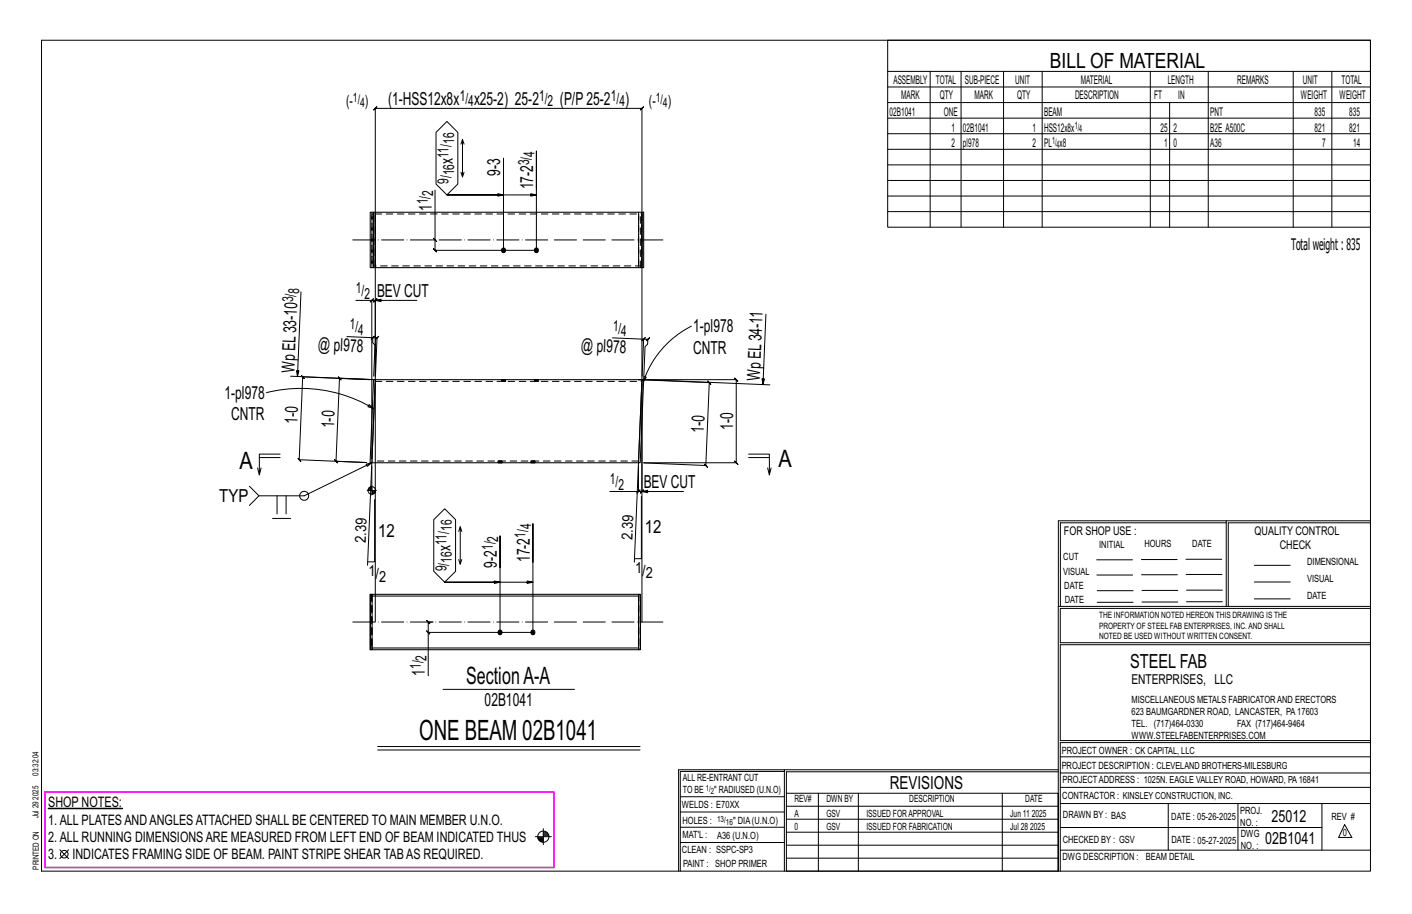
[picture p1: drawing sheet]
<svg xmlns="http://www.w3.org/2000/svg" width="432mm" height="279mm" viewBox="0 0 432 279" stroke-linecap="round" stroke-linejoin="round" font-family="sans-serif">
<g fill="#000" stroke="#000" stroke-width=".31">
<path d="M14.7 247.1h22.8v.1h-22.8z"/>
<circle cx="153.9" cy="76.5" r=".68"/>
<circle cx="164" cy="76.5" r=".68"/>
<circle cx="152.9" cy="193.3" r=".68"/>
<circle cx="162.9" cy="193.3" r=".68"/>
</g>
<g fill="none" stroke="#000" stroke-width=".31">
<path d="M12.7 12.3h406.4v254h-406.4zM271.5 12.3h147.6v57.2h-147.6zM271.5 21.8h147.6M271.5 26.6h147.6M271.5 31.4h147.6M271.5 36.1h147.6M284.5 21.8v47.7M293.9 21.8v47.7M306.9 21.8v47.7M318.7 21.8v47.7M351.8 21.8v47.7M357.7 31.4v38.1"/>
<path d="M369.5 21.8v47.7M395.5 21.8v47.7M407.3 21.8v47.7M133 58.1v15.2h-.6M133.3 40.5l3.4-3.4 3.3 3.4v15.8l-3.3 3.3-3.4-3.3zM141 52.6l.4 1.5 .5-1.5M141 44.1l.4-1.5v11.5M141.4 42.6l.5 1.5M154 59.6l-1.8-.4v.8l1.8-.4h-17.3h27.3l-1.7 .4v-.8l1.7 .4M154 48.4v28.1M164 57.9v-11.7v30.3h-31l.5 .5-1-1 .5 .5v-3.2M271.5 40.9h147.6"/>
<path d="M271.5 45.6h147.6M271.5 50.4h147.6M271.5 55.2h147.6M271.5 59.9h147.6M132.5 72.8l1 1zM271.5 64.7h147.6M92 89.2l-1 25.9-.3-1.8 .7 .1-.4 1.7M108.8 91.8h4.9v48.5M113.2 92.3l1-1zM113.7 91.8l2.8 .4v-.7l-1.7 .3h12.7M114.3 92.3l1-1zM114.8 91.8v23.2"/>
<path d="M211.4 99.7a29.5 29.5 0 0 0-14.7 17.1M234.2 96.1l-.9 21.5-.3-1.8h.8l-.5 1.8M88.9 115l25.9 1.1M106.1 102.9l7.9 .3v1.5l.7 .8-.4 9.5M113.5 103.7l1-.9zM113.7 116l-9.9-.4-.5-.5 1 1-.5-.5-1 25.4-.5-.5 .9 1-.4-.5 9.3 .4-20.6-.9 .5 .6-1-1.1 .5 .5 1.1-25.3 .4 .5-.9-1 .5 .5 20.6 .9M114 103.2l1.3 .1-.5 .5 1-1-.5 .5-.5 11.7M187.3 103.3l9.5 .4-.4 11.3M196.3 104.2l1-1zM196.3 116.1l39.1 1.6M196.3 117.2v33.1l.5-.5-1 1 .5-.5h-1M196.8 103.7h1.3l-.5 .5 1-.9-.5 .4-.1 1.5-.7 .8-.4 9"/>
<path d="M196.9 115.1l.7 .2-.9 1.5zM79.3 139.9h6.4M81.5 120a43.2 43.2 0 0 1 32.7 4.9M85.7 138.8h-6.4v6.4l.5-2.2M112.9 123.7l1.3 1.2-1.7-.6zM228.9 138.8h6.4v6.4l.5-2.2M228.9 139.9h6.4M76.3 148.6l2.9 3h13.8l20.7-10.1-1.3 31.3M78.8 143l.5 2.2M79.2 151.6l-2.9 2.9M83.3 158.5h5.6M84.7 151.6v5.5"/>
<path d="M87.5 151.6v5.5M112 141.9l1.7-.4-1.4 1.1zM112.3 149.9h2.8M112.6 149.4v.5M112.9 149.1v.8M113.1 149v.9M113.3 148.8v1.1M113.5 148.8v1.1M113.7 142.5v8.8M113.9 149.9v1.2M114.1 149.9v1.1M114.3 149.9v1"/>
<path d="M114.6 149.9v.8M114.6 152.7v19h-2.2M114.8 149.9v.5M132.6 158.9l3.4-3.4 3.3 3.4v15.7l-3.3 3.4-3.4-3.4zM195.3 142.5v7.8h-8.8M195.3 141.5l-1.3 30.3M195.8 149.8l-1 1zM196.1 151.8v19h-2.1M196.3 150.3l1.8 .3v-.7l-1.8 .4h12.7M196.8 141.5h28.3l.5 .5-1-1 .5 .5v-25.4l.5 .5-1-1 .5 .5h-29.8l21.6 .9-.5-.6 1 1.1-.5-.5-1.1 25.3-.4-.5 .9 1-.5-.5-19-.8M234.8 143l.5 2.2M375 159.8h-50.7v25.6"/>
<path d="M375 159.2h-51.3l-.1 107.1M419.1 159.2h-44.1v26.2M419.1 159.8h-43.5v25.6M140.3 171l.4 1.5 .5-1.5M140.7 161l-.4 1.5M141.2 162.5l-.5-1.5v11.5M152.9 173.5v-9.7v29.5M152.9 178l-1.7-.4v.7l1.7-.3h-16.9h27l-1.8 .3v-.7l1.8 .4M163 171.8v-11.7v33.2h-32v13.3M335.4 171.1h10.9M335.4 175.8h11M349 171h11"/>
<path d="M349.1 175.7h11M362.7 171h10.9M362.7 175.6h11M383.6 172.8h11M383.6 177.9h11M114.8 190.1v-157l-.5 .5 1-1-.5 .5h81.5l-.5 .5 1-1-.5 .5v157M130.5 192.8l1 1zM132.4 190.1h-1.4l-.5-.5 1 1-.5-.5v3.2M323.7 185.4h95.4M335.5 184.1h11M335.5 180.6h11M349.2 184h11"/>
<path d="M349.2 180.5h11M362.9 180.4h10.9M362.9 184h10.9M383.6 183.1h11M419.1 186h-94.9v10.5h94.9M419.1 197.1h-94.9v29.3h94.9v.6h-94.9v39.3M135.5 210.7h40.2M115.5 228.2h80.2M115.5 229.3h80.2M239.9 235.8h-31.9v30.5M239.9 235.3h-32.4v31M323.6 235.3h-83.7v31"/>
<path d="M323.6 235.9h-83.1v6.6M324.2 236.3h94.9M324.2 231.4h94.9M18.3 259.8l2.7 2.7M21 259.8l-2.7 2.7M163.7 255.8h4.9M164.5 256.1h1.6M164.5 256.3h1.6M164.6 256.6h1.5M164.9 256.9h1.2M165.2 257.2h.9M166.1 253.3v4.9"/>
<path d="M166.1 254.3h1M166.1 254.6h1.3M166.1 255.5h1.7M166.1 255.2h1.7M166.1 254.9h1.5M208 252.9h31.9M208 257.5h31.9M208 243.6h31.9M208 248.2h31.9M240.5 242.5h83.1v23.8h-83.1zM240.5 258.4h83.1M240.5 254.4h83.1"/>
<path d="M240.5 250.4h83.1M240.5 246.5h83.1M250.3 242.5v23.8M262.5 242.5v23.8M306.5 242.5v23.8M324.2 253h80.1M324.2 245.6h94.9M324.2 259.9h94.9M324.2 240.7h94.9M357.3 245.6v14.3M378.6 245.6v14.3M404.3 245.6v14.3"/>
<path d="M411.2 252.1l2.2 3.9h-4zM240.5 262.3h83.1"/>
<circle cx="93" cy="151.6" r="1.38"/>
<circle cx="113.7" cy="149.9" r="1.16"/>
<circle cx="166.1" cy="255.8" r="1.71"/>
<circle cx="19.6" cy="261.1" r="1.17"/>
</g>
<path d="M13.7 242.1h155.8v23.1h-155.8z" fill="none" stroke="#f0f" stroke-width=".5"/>
<g fill="none" stroke="#000" stroke-width=".32">
<path d="M114.2 64.9h82.1v16.9h.5v-16.9h-.5M114.8 65.9h.1M114.8 64.9v16.9M196.3 64.9v16.9M114.2 81.8h-1v-16.9h1v16.9h82.1M114.8 80.8v.1M114.7 117.1l-1 23.3M196.3 117.1l-1 23.3M196.3 116.1h.5l-1 25.4-.5-.1zM196.3 116.1h-82.1l-1 25.3 .5 .1 1.1-25.4M195.3 141.4l-81.6 .1M113.2 181.7h.6v16.9h-.6z"/>
<path d="M113.3 181.7v16.9M113.8 181.7h81.5v.5h-81.5zM113.8 198.1h81.5v.5h-81.5zM195.3 182.2v15.9M195.3 181.7h.6v16.9h-.6z"/>
</g>
<g fill="none" stroke="#000" stroke-width=".31" stroke-dasharray="2 1.4">
<path d="M113.7 64.9v16.9zM113.7 65.4h1l.1 .5-.1 15.4h-1zM114.7 64.9l.1 .9M114.7 65.4h81.6M195.3 65.4v15.9M195.3 64.9v16.9zM196.3 65.4v15.8M196.3 65.9h.1M114.8 80.9l-.1 .9M195.8 81.8v-16.9M196.3 81.2l-81.6 .1M114.7 116.6h81.6"/>
<path d="M153.4 116.1v.5zM153.4 116.1h.2M153.8 116.1h-.2l-.2 .5M153.8 116.6h.2v-.5h-.2v.5h-.2M154 116.1h.2v.5h-.2M154.2 116.1h.2v.5h-.2M154.4 116.1v.5M154.5 116.1v.5M163.4 116.1l.1 .5zM163.5 116.1h.1M163.8 116.1h-.2l-.1 .5M163.8 116.6h.2v-.5h-.2v.5h-.2"/>
<path d="M164 116.1h.3v.5h-.3M164.3 116.1h.2v.5h-.2M164.5 116.1v.5M164.6 116.1v.5M152.4 141.5v-.6M152.5 141.5v-.6M152.7 141.5h-.2v-.6h.2M152.9 141.5h-.2v-.6h.2M153.1 141.5h.2l.2-.6M153.1 140.9h-.2v.6h.2v-.6h.2M153.5 140.9v.6zM153.5 141.5h-.2"/>
<path d="M162.4 141.5v-.6M162.6 141.5v-.6M162.7 141.5h-.1v-.6h.1M163 141.5h-.3v-.6h.3M163.2 141.5h.2l.1-.6M163.2 140.9h-.2v.6h.2v-.6h.2M163.5 140.9l.1 .6zM163.5 141.5h-.1M195.3 140.9h-81.6M113.7 181.7v16.9M113.7 197.6l.1-15.4M113.8 198.1l-.1-.5"/>
<path d="M195.3 197.6v1M195.3 181.7v16.9M195.3 181.7v15.9M195.8 181.7v16.9"/>
</g>
<path d="M107.9 73.3h95.8M107.9 190.1h95.8" fill="none" stroke="#000" stroke-width=".31" stroke-dasharray="6.8 1 0 1"/>
<text font-size="8.6" x="128.2" y="226.2">ONE BEAM 02B1041</text>
<g font-size="7.3">
<text x="73.2" y="143.2">A</text>
<text x="238.1" y="142.7">A</text>
<text x="142.6" y="209">SectionA-A</text>
</g>
<text font-size="6.4" x="321.1" y="20.7">BILL OF MATERIAL</text>
<text font-size="5.9" x="345.6" y="204.1">STEEL FAB</text>
<g font-size="5.5">
<text x="118.7" y="32.1">(1-HSS12x8x</text>
<text x="145" y="32.1">x25-2) 25-2</text>
<text x="171.2" y="32.1">(P/P25-2</text>
<text x="191.2" y="32.1">)</text>
<text x="138.4" y="50.2" transform="rotate(-90 138.4 50.2)">x</text>
<text x="153" y="53.7" transform="rotate(-90 153 53.7)">9-3</text>
<text x="163" y="57.9" transform="rotate(-90 163 57.9)">17-2</text>
<text x="132" y="64.5" transform="rotate(-90 132 64.5)">1</text>
<text x="115.3" y="90.8">BEV CUT</text>
<text x="212" y="101.6">1-pl978</text>
<text x="97.2" y="107.1" transform="rotate(2 97.2 107.1)">@pl978</text>
<text x="177.7" y="107.4" transform="rotate(2 177.7 107.4)">@pl978</text>
<text x="90" y="114" transform="rotate(-88 90 114)">WpEL33-10</text>
<text x="212" y="108.2">CNTR</text>
<text x="232.4" y="116.5" transform="rotate(-88 232.4 116.5)">WpEL34-11</text>
<text x="68.7" y="121.9">1-pl978</text>
<text x="70.7" y="128.5">CNTR</text>
<text x="91" y="129.6" transform="rotate(-88 91 129.6)">1-0</text>
<text x="102.2" y="130.9" transform="rotate(-88 102.2 130.9)">1-0</text>
<text x="224.2" y="131.4" transform="rotate(-90 224.2 131.4)">1-0</text>
<text x="215.3" y="132.3" transform="rotate(-88 215.3 132.3)">1-0</text>
<text x="196.8" y="149.3">BEV CUT</text>
<text x="67" y="153.3">TYP</text>
<text x="115.6" y="164">12</text>
<text x="197.2" y="163">12</text>
<text x="137.8" y="168.5" transform="rotate(-90 137.8 168.5)">x</text>
<text x="151.9" y="173.5" transform="rotate(-90 151.9 173.5)">9-2</text>
<text x="162" y="171.8" transform="rotate(-90 162 171.8)">17-2</text>
<text x="130" y="206.6" transform="rotate(-90 130 206.6)">1</text>
<text x="148.2" y="215.7">02B1041</text>
<text x="272.2" y="241.1">REVISIONS</text>
</g>
<g font-size="5.1">
<text x="388.9" y="251.3">25012</text>
<text x="386.9" y="258.1">02B1041</text>
</g>
<text font-size="4.9" x="394.8" y="76.4">Totalweight : 835</text>
<g font-size="4.7">
<text x="105.8" y="32.3">(-</text>
<text x="111.6" y="32.3">)</text>
<text x="140.6" y="30.9">1/</text>
<text x="143.2" y="32.6">4</text>
<text x="164.8" y="30.9">1/</text>
<text x="167.4" y="32.6">2</text>
<text x="186.8" y="30.9">1/</text>
<text x="189.4" y="32.6">4</text>
<text x="198.4" y="32.3">(-</text>
<text x="204.2" y="32.3">)</text>
<text x="138.9" y="44" transform="rotate(-90 138.9 44)">16</text>
<text x="163.5" y="47.9" transform="rotate(-90 163.5 47.9)">4</text>
<text x="137.2" y="48.3" transform="rotate(-90 137.2 48.3)">11/</text>
<text x="138.9" y="53.6" transform="rotate(-90 138.9 53.6)">16</text>
<text x="161.8" y="50.5" transform="rotate(-90 161.8 50.5)">3/</text>
<text x="132.5" y="59.8" transform="rotate(-90 132.5 59.8)">2</text>
<text x="137.2" y="56.3" transform="rotate(-90 137.2 56.3)">9/</text>
<text x="130.8" y="62.5" transform="rotate(-90 130.8 62.5)">1/</text>
<text x="91.4" y="89.9" transform="rotate(-88 91.4 89.9)">8</text>
<text x="108.8" y="89.6">1/</text>
<text x="89.7" y="92.4" transform="rotate(-88 89.7 92.4)">3/</text>
<text x="111.4" y="91.3">2</text>
<text x="106.9" y="100.7" transform="rotate(2 106.9 100.7)">1/</text>
<text x="187.4" y="101" transform="rotate(2 187.4 101)">1/</text>
<text x="109.5" y="102.5" transform="rotate(2 109.5 102.5)">4</text>
<text x="189.9" y="102.8" transform="rotate(2 189.9 102.8)">4</text>
<text x="186.5" y="148">1/</text>
<text x="189.1" y="149.7">2</text>
<text x="162.4" y="161.8" transform="rotate(-90 162.4 161.8)">4</text>
<text x="111.8" y="166" transform="rotate(-88 111.8 166)">2.39</text>
<text x="136.5" y="166.7" transform="rotate(-90 136.5 166.7)">11/</text>
<text x="138.2" y="162.3" transform="rotate(-90 138.2 162.3)">16</text>
<text x="152.3" y="165.6" transform="rotate(-90 152.3 165.6)">2</text>
<text x="160.7" y="164.5" transform="rotate(-90 160.7 164.5)">1/</text>
<text x="193.4" y="165" transform="rotate(-88 193.4 165)">2.39</text>
<text x="138.2" y="172" transform="rotate(-90 138.2 172)">16</text>
<text x="150.7" y="168.2" transform="rotate(-90 150.7 168.2)">1/</text>
<text x="112.7" y="176.1">1</text>
<text x="114.8" y="176.9">/</text>
<text x="115.9" y="177.8">2</text>
<text x="136.5" y="174.6" transform="rotate(-90 136.5 174.6)">9/</text>
<text x="194.2" y="175.1">1</text>
<text x="196.4" y="176">/</text>
<text x="197.5" y="176.8">2</text>
<text x="130.4" y="201.9" transform="rotate(-90 130.4 201.9)">2</text>
<text x="128.7" y="204.5" transform="rotate(-90 128.7 204.5)">1/</text>
</g>
<g font-size="4.4">
<text x="14.7" y="246.8">SHOP NOTES:</text>
<text x="14.7" y="257.3">2.ALL RUNNING DIMENSIONSARE MEASURED FROM LEFT END OF BEAM INDICATED THUS</text>
<text x="14.7" y="252.1">1.ALL PLATESANDANGLESATTACHED SHALL BE CENTERED TO MAIN MEMBER U.N.O.</text>
<text x="14.7" y="262.5">3.</text>
<text x="22.2" y="262.5">INDICATES FRAMING SIDE OF BEAM. PAINT STRIPE SHEAR TABAS REQUIRED.</text>
</g>
<text font-size="4.2" x="346" y="209.1">ENTERPRISES, LLC</text>
<g font-size="4">
<text x="107.9" y="31.2">1/</text>
<text x="110.1" y="32.6">4</text>
<text x="200.5" y="31.2">1/</text>
<text x="202.7" y="32.6">4</text>
</g>
<g font-size="3.7">
<text x="273.2" y="25.6">ASSEMBLY</text>
<text x="286.2" y="25.6">TOTAL</text>
<text x="295.1" y="25.6">SUB-PIECE</text>
<text x="310.4" y="25.6">UNIT</text>
<text x="330.5" y="25.6">MATERIAL</text>
<text x="357.1" y="25.6">LENGTH</text>
<text x="378.3" y="25.6">REMARKS</text>
<text x="398.4" y="25.6">UNIT</text>
<text x="410.2" y="25.6">TOTAL</text>
<text x="272.1" y="35.5">02B1041</text>
<text x="275.6" y="30.4">MARK</text>
<text x="287.4" y="30.4">QTY</text>
<text x="288.6" y="35.5">ONE</text>
<text x="298" y="30.4">MARK</text>
<text x="311" y="30.4">QTY</text>
<text x="319.3" y="35.5">BEAM</text>
<text x="328.7" y="30.4">DESCRIPTION</text>
<text x="353" y="30.4">FT</text>
<text x="360.3" y="30.4">IN</text>
<text x="370.1" y="35.5">PNT</text>
<text x="397.8" y="30.4">WEIGHT</text>
<text x="402" y="35.5">835</text>
<text x="409.6" y="30.4">WEIGHT</text>
<text x="412.6" y="35.5">835</text>
<text x="290.9" y="40.2">1</text>
<text x="294.5" y="40.2">02B1041</text>
<text x="315.8" y="40.2">1</text>
<text x="319.3" y="40.2">HSS12x8x</text>
<text x="354.9" y="40.2">25</text>
<text x="358.9" y="40.2">2</text>
<text x="370.1" y="40.2">B2E A500C</text>
<text x="402" y="40.2">821</text>
<text x="412.6" y="40.2">821</text>
<text x="290.9" y="45">2</text>
<text x="294.5" y="45">pl978</text>
<text x="315.8" y="45">2</text>
<text x="319.3" y="45">PL x8</text>
<text x="356" y="45">1</text>
<text x="358.9" y="45">0</text>
<text x="370.1" y="45">A36</text>
<text x="404.3" y="45">7</text>
<text x="413.8" y="45">14</text>
<text x="325.3" y="163.4">FOR SHOP USE :</text>
<text x="383.7" y="163.4">QUALITY CONTROL</text>
<text x="391.4" y="167.8">CHECK</text>
</g>
<g font-size="3.1">
<text x="328.6" y="39.4">1/</text>
<text x="330" y="40.5">4</text>
<text x="321.7" y="44.1">1/</text>
<text x="323.1" y="45.3">4</text>
<text x="336.2" y="167.4">INITIAL</text>
<text x="350" y="167.1">HOURS</text>
<text x="364.6" y="167.2">DATE</text>
<text x="325.2" y="171.3">CUT</text>
<text x="399.8" y="172.8">DIMENSIONAL</text>
<text x="325.1" y="175.8">VISUAL</text>
<text x="399.8" y="177.9">VISUAL</text>
<text x="325.5" y="180">DATE</text>
<text x="325.7" y="184.4">DATE</text>
<text x="399.8" y="183.1">DATE</text>
<text x="346" y="215">MISCELLANEOUS METALS FABRICATORAND ERECTORS</text>
<text x="346" y="218.6">623 BAUMGARDNER ROAD, LANCASTER, PA17603</text>
<text x="346" y="225.8">WWW.STEELFABENTERPRISES.COM</text>
<text x="346" y="222.2">TEL. (717)464-0330</text>
<text x="378.3" y="222.2">FAX (717)464-9464</text>
<text x="324.7" y="230.5">PROJECT OWNER : CK CAPITAL, LLC</text>
<text x="208.8" y="238.8">ALL RE-ENTRANT CUT</text>
<text x="324.7" y="235.1">PROJECT DESCRIPTION : CLEVELAND BROTHERS-MILESBURG</text>
<text x="324.9" y="239.5">PROJECTADDRESS : 1025N. EAGLE VALLEY ROAD, HOWARD, PA16841</text>
<text x="208.8" y="242.5">TO BE</text>
<text x="218.4" y="242.5">&quot; RADIUSED (U.N.O)</text>
<text x="242.9" y="245.3">REV#</text>
<text x="252.7" y="245.3">DWN BY</text>
<text x="278.1" y="245.3">DESCRIPTION</text>
<text x="313.5" y="245.3">DATE</text>
<text x="324.9" y="244.2">CONTRACTOR : KINSLEY CONSTRUCTION, INC.</text>
<text x="208.5" y="247">WELDS : E70XX</text>
<text x="208.7" y="251.7">HOLES :</text>
<text x="224.2" y="251.8">&quot; DIA(U.N.O)</text>
<text x="242.9" y="249.9">A</text>
<text x="252.7" y="249.9">GSV</text>
<text x="264.9" y="249.9">ISSUED FORAPPROVAL</text>
<text x="309" y="249.9">Jun 11</text>
<text x="315.5" y="249.9">2025</text>
<text x="325.1" y="250">DRAWN BY : BAS</text>
<text x="358.2" y="250.5">DATE : 05-26-2025</text>
<text x="379.3" y="248.9">PROJ.</text>
<text x="407.2" y="250.5">REV #</text>
<text x="208.7" y="256.3">MAT'L :</text>
<text x="219.3" y="256.4">A36 (U.N.O)</text>
<text x="242.9" y="253.8">0</text>
<text x="252.7" y="253.8">GSV</text>
<text x="264.9" y="253.8">ISSUED FOR FABRICATION</text>
<text x="309" y="253.8">Jul 28</text>
<text x="315" y="253.8">2025</text>
<text x="325" y="257.6">CHECKED BY : GSV</text>
<text x="358.3" y="257.7">DATE : 05-27-2025</text>
<text x="379.3" y="252.5">NO. :</text>
<text x="379.5" y="255.9">DWG</text>
<text x="410.6" y="255.5">0</text>
<text x="208.6" y="260.7">CLEAN : SSPC-SP3</text>
<text x="324.9" y="262.9">DWG DESCRIPTION :</text>
<text x="350.4" y="263">BEAM DETAIL</text>
<text x="379.5" y="259.5">NO. :</text>
<text x="208.9" y="265">PAINT : SHOP PRIMER</text>
</g>
<g font-size="2.7">
<text x="336.1" y="189">THE INFORMATION NOTED HEREON THIS DRAWING IS THE</text>
<text x="336.1" y="195.4">NOTED BE USED WITHOUT WRITTEN CONSENT.</text>
<text x="336.1" y="192.2">PROPERTY OF STEEL FAB ENTERPRISES, INC.AND SHALL</text>
</g>
<g font-size="2.6">
<text x="215.9" y="241.8">1/</text>
<text x="217.4" y="242.7">2</text>
<text x="219.3" y="251.1">13/</text>
<text x="222" y="252.1">16</text>
</g>
<g font-size="2.5">
<text x="11.7" y="237.1" transform="rotate(-90 11.7 237.1)">03:32:04</text>
<text x="11.8" y="244.4" transform="rotate(-90 11.8 244.4)">2025</text>
<text x="11.8" y="250.1" transform="rotate(-90 11.8 250.1)">Jul 29</text>
<text x="11.9" y="265.8" transform="rotate(-90 11.9 265.8)">PRINTED ON</text>
</g>
</svg>
